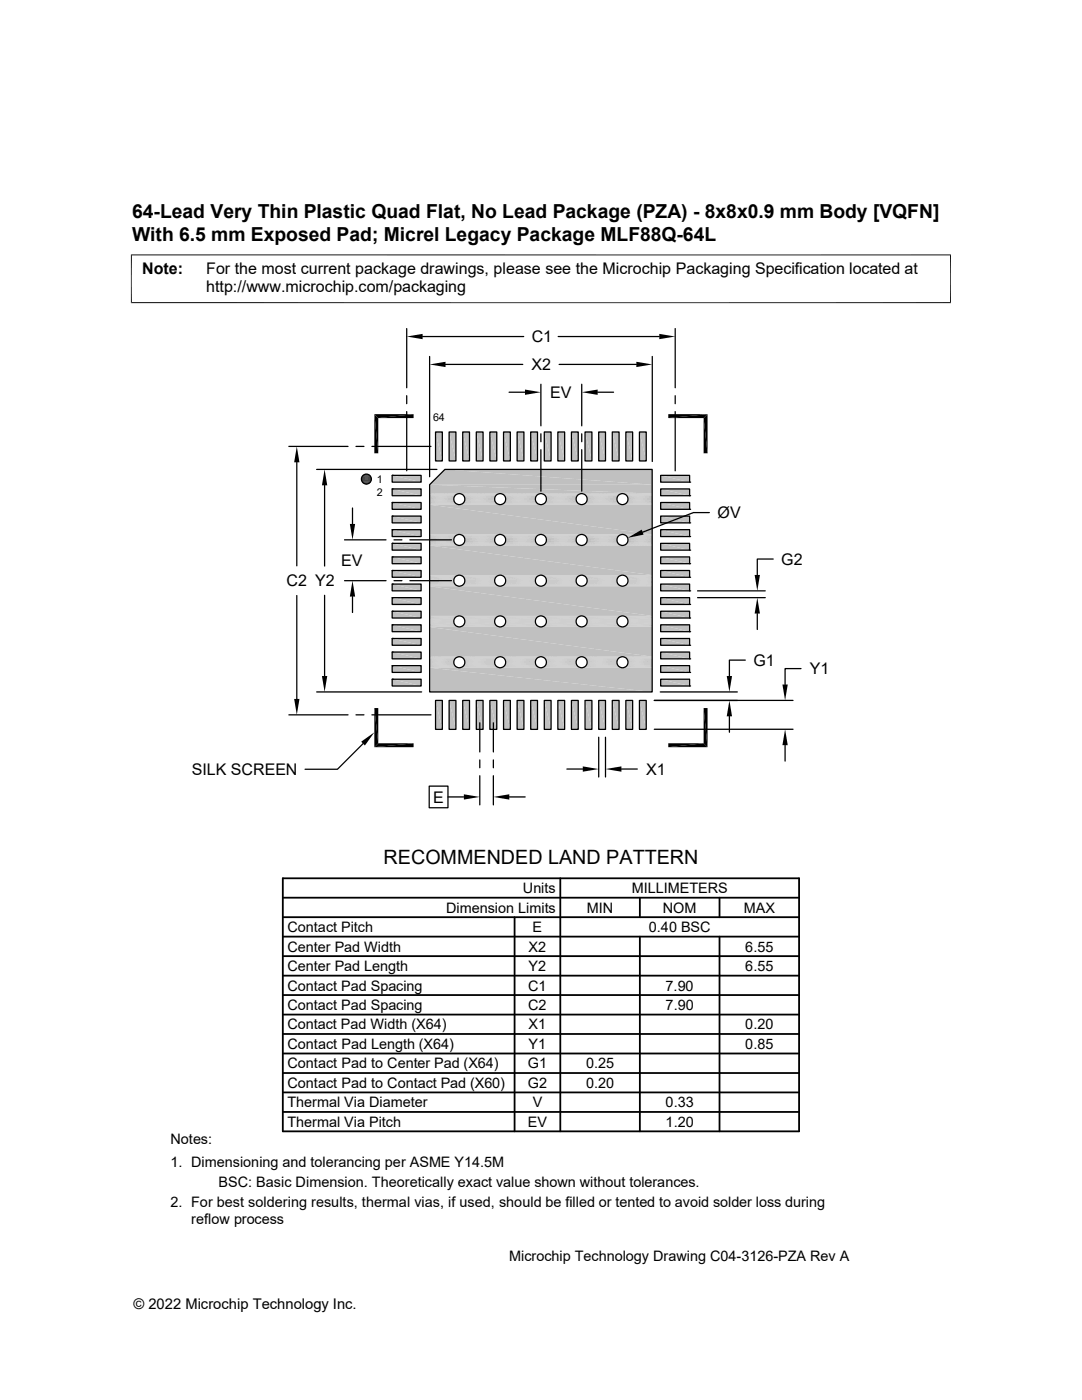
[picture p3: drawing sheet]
<svg xmlns="http://www.w3.org/2000/svg" width="216mm" height="279mm" viewBox="0 0 216 279" stroke-linecap="round" stroke-linejoin="round" font-family="sans-serif">
<g fill="#c0c0c0">
<path d="M127.6 86.2l1.3 5.8h-1.3z"/>
<path d="M127.6 86.2h1.3v5.8z"/>
<path d="M124.9 86.2l1.3 5.8h-1.3z"/>
<path d="M124.9 86.2h1.3v5.8z"/>
<path d="M122.2 86.2l1.3 5.8h-1.3z"/>
<path d="M122.2 86.2h1.3v5.8z"/>
<path d="M119.5 86.2l1.3 5.8h-1.3z"/>
<path d="M119.5 86.2h1.3v5.8z"/>
<path d="M116.7 86.2l1.4 5.8h-1.4z"/>
<path d="M116.7 86.2h1.4v5.8z"/>
<path d="M114 86.2l1.4 5.8h-1.4z"/>
<path d="M114 86.2h1.4v5.8z"/>
<path d="M111.3 86.2l1.4 5.8h-1.4z"/>
<path d="M111.3 86.2h1.4v5.8z"/>
<path d="M108.6 86.2l1.4 5.8h-1.4z"/>
<path d="M108.6 86.2h1.4v5.8z"/>
<path d="M105.9 86.2l1.4 5.8h-1.4z"/>
<path d="M105.9 86.2h1.4v5.8z"/>
<path d="M103.2 86.2l1.3 5.8h-1.3z"/>
<path d="M103.2 86.2h1.3v5.8z"/>
<path d="M100.5 86.2l1.3 5.8h-1.3z"/>
<path d="M100.5 86.2h1.3v5.8z"/>
<path d="M97.7 86.2l1.4 5.8h-1.4z"/>
<path d="M97.7 86.2h1.4v5.8z"/>
<path d="M95 86.2l1.4 5.8h-1.4z"/>
<path d="M95 86.2h1.4v5.8z"/>
<path d="M92.3 86.2l1.4 5.8h-1.4z"/>
<path d="M92.3 86.2h1.4v5.8z"/>
<path d="M89.6 86.2l1.4 5.8h-1.4z"/>
<path d="M89.6 86.2h1.4v5.8z"/>
<path d="M86.9 86.2l1.4 5.8h-1.4z"/>
<path d="M86.9 86.2h1.4v5.8z"/>
<path d="M131.8 94.9l5.8 1.3h-5.8z"/>
<path d="M131.8 94.9h5.8v1.3z"/>
<path d="M78.3 94.9l5.7 1.3h-5.7z"/>
<path d="M78.3 94.9h5.7v1.3z"/>
<path d="M131.8 97.6l5.8 1.3h-5.8z"/>
<path d="M131.8 97.6h5.8v1.3z"/>
<path d="M78.3 97.6l5.7 1.3h-5.7z"/>
<path d="M78.3 97.6h5.7v1.3z"/>
<path d="M131.8 100.3l5.8 1.3h-5.8z"/>
<path d="M131.8 100.3h5.8v1.3z"/>
<path d="M78.3 100.3l5.7 1.3h-5.7z"/>
<path d="M78.3 100.3h5.7v1.3z"/>
<path d="M131.8 103l5.8 1.4h-5.8z"/>
<path d="M131.8 103h5.8v1.4z"/>
<path d="M78.3 103l5.7 1.4h-5.7z"/>
<path d="M78.3 103h5.7v1.4z"/>
<path d="M131.8 105.7l5.8 1.4h-5.8z"/>
<path d="M131.8 105.7h5.8v1.4z"/>
<path d="M78.3 105.7l5.7 1.4h-5.7z"/>
<path d="M78.3 105.7h5.7v1.4z"/>
<path d="M131.8 108.4l5.8 1.4h-5.8z"/>
<path d="M131.8 108.4h5.8v1.4z"/>
<path d="M78.3 108.4l5.7 1.4h-5.7z"/>
<path d="M78.3 108.4h5.7v1.4z"/>
<path d="M131.8 111.1l5.8 1.4h-5.8z"/>
<path d="M131.8 111.1h5.8v1.4z"/>
<path d="M78.3 111.1l5.7 1.4h-5.7z"/>
<path d="M78.3 111.1h5.7v1.4z"/>
<path d="M131.8 113.9l5.8 1.3h-5.8z"/>
<path d="M131.8 113.9h5.8v1.3z"/>
<path d="M78.3 113.9l5.7 1.3h-5.7z"/>
<path d="M78.3 113.9h5.7v1.3z"/>
<path d="M131.8 116.6l5.8 1.3h-5.8z"/>
<path d="M131.8 116.6h5.8v1.3z"/>
<path d="M78.3 116.6l5.7 1.3h-5.7z"/>
<path d="M78.3 116.6h5.7v1.3z"/>
<path d="M131.8 119.3l5.8 1.3h-5.8z"/>
<path d="M131.8 119.3h5.8v1.3z"/>
<path d="M78.3 119.3l5.7 1.3h-5.7z"/>
<path d="M78.3 119.3h5.7v1.3z"/>
<path d="M131.8 122l5.8 1.3h-5.8z"/>
<path d="M131.8 122h5.8v1.3z"/>
<path d="M78.3 122l5.7 1.3h-5.7z"/>
<path d="M78.3 122h5.7v1.3z"/>
<path d="M131.8 124.7l5.8 1.4h-5.8z"/>
<path d="M131.8 124.7h5.8v1.4z"/>
<path d="M78.3 124.7l5.7 1.4h-5.7z"/>
<path d="M78.3 124.7h5.7v1.4z"/>
<path d="M131.8 127.4l5.8 1.4h-5.8z"/>
<path d="M131.8 127.4h5.8v1.4z"/>
<path d="M78.3 127.4l5.7 1.4h-5.7z"/>
<path d="M78.3 127.4h5.7v1.4z"/>
<path d="M131.8 130.1l5.8 1.4h-5.8z"/>
<path d="M131.8 130.1h5.8v1.4z"/>
<path d="M78.3 130.1l5.7 1.4h-5.7z"/>
<path d="M78.3 130.1h5.7v1.4z"/>
<path d="M131.8 132.8l5.8 1.4h-5.8z"/>
<path d="M131.8 132.8h5.8v1.4z"/>
<path d="M78.3 132.8l5.7 1.4h-5.7z"/>
<path d="M78.3 132.8h5.7v1.4z"/>
<path d="M131.8 135.6l5.8 1.3h-5.8z"/>
<path d="M131.8 135.6h5.8v1.3z"/>
<path d="M78.3 135.6l5.7 1.3h-5.7z"/>
<path d="M78.3 135.6h5.7v1.3z"/>
<path d="M127.6 139.8l1.3 5.8h-1.3z"/>
<path d="M127.6 139.8h1.3v5.8z"/>
<path d="M124.9 139.8l1.3 5.8h-1.3z"/>
<path d="M124.9 139.8h1.3v5.8z"/>
<path d="M122.2 139.8l1.3 5.8h-1.3z"/>
<path d="M122.2 139.8h1.3v5.8z"/>
<path d="M119.5 139.8l1.3 5.8h-1.3z"/>
<path d="M119.5 139.8h1.3v5.8z"/>
<path d="M116.7 139.8l1.4 5.8h-1.4z"/>
<path d="M116.7 139.8h1.4v5.8z"/>
<path d="M114 139.8l1.4 5.8h-1.4z"/>
<path d="M114 139.8h1.4v5.8z"/>
<path d="M111.3 139.8l1.4 5.8h-1.4z"/>
<path d="M111.3 139.8h1.4v5.8z"/>
<path d="M108.6 139.8l1.4 5.8h-1.4z"/>
<path d="M108.6 139.8h1.4v5.8z"/>
<path d="M105.9 139.8l1.4 5.8h-1.4z"/>
<path d="M105.9 139.8h1.4v5.8z"/>
<path d="M103.2 139.8l1.3 5.8h-1.3z"/>
<path d="M103.2 139.8h1.3v5.8z"/>
<path d="M100.5 139.8l1.3 5.8h-1.3z"/>
<path d="M100.5 139.8h1.3v5.8z"/>
<path d="M97.7 139.8l1.4 5.8h-1.4z"/>
<path d="M97.7 139.8h1.4v5.8z"/>
<path d="M95 139.8l1.4 5.8h-1.4z"/>
<path d="M95 139.8h1.4v5.8z"/>
<path d="M92.3 139.8l1.4 5.8h-1.4z"/>
<path d="M92.3 139.8h1.4v5.8z"/>
<path d="M89.6 139.8l1.4 5.8h-1.4z"/>
<path d="M89.6 139.8h1.4v5.8z"/>
<path d="M86.9 139.8l1.4 5.8h-1.4z"/>
<path d="M86.9 139.8h1.4v5.8z"/>
<path d="M88.8 93.7l41.3 3h-44.4z"/>
<path d="M88.8 93.7h41.3v3z"/>
<path d="M85.7 96.7l44.4 1.8h-44.4z"/>
<path d="M85.7 96.7h44.4v1.8z"/>
</g>
<g fill="none" stroke="#c0c0c0" stroke-width=".2">
<path d="M85.7 98.5h5.8M85.7 98.6h5.7M85.7 98.7h5.5M85.7 98.8h5.3M85.7 98.9h5.1M85.7 99.1h5M85.7 99.3h4.9M85.7 99.9h4.9M91.8 98.5h7.9M92 98.6h7.5M92.2 98.7h7.1M92.3 98.8h6.8"/>
<path d="M92.5 98.9h6.5M92.6 99.1h6.2M92.7 99.3h6M92.7 99.9h6M99.9 98.5h7.9M100.1 98.6h7.5M100.3 98.7h7.1M100.5 98.8h6.8M100.6 98.9h6.5M100.8 99.1h6.2M100.8 99.9h6.1M100.8 99.3h6.1"/>
<path d="M108 98.5h8M108.2 98.6h7.6M108.4 98.7h7.2M108.6 98.8h6.8M108.8 98.9h6.4M108.9 99.1h6.2M109 99.9h6M109 99.3h6M116.2 98.5h7.9M116.4 98.6h7.5M116.6 98.7h7.1M116.7 98.8h6.8"/>
<path d="M116.9 98.9h6.5M117 99.1h6.3M117.1 99.9h6.1M117.1 99.3h6.1M124.3 98.5h5.8M124.5 98.6h5.6M124.7 98.7h5.4M124.9 98.8h5.2M125 98.9h5.1M125.2 99.1h4.9M125.2 99.3h4.9M125.2 99.9h4.9"/>
<path d="M85.7 100.1h5M85.7 100.3h5.1M85.7 100.4h5.3M85.7 100.6h5.5M85.7 100.6h5.7M85.7 100.7h5.8M91.8 100.7h7.9M92 100.6h7.5M92.2 100.6h7.1M92.3 100.4h6.8M92.5 100.3h6.5M92.6 100.1h6.2"/>
<path d="M99.9 100.7h7.9M100.1 100.6h7.5M100.3 100.6h7.1M100.5 100.4h6.8M100.6 100.3h6.5M100.8 100.1h6.2M108 100.7h8M108.2 100.6h7.6M108.4 100.6h7.2M108.6 100.4h6.8M108.8 100.3h6.4M108.9 100.1h6.2"/>
<path d="M116.2 100.7h7.9M116.4 100.6h7.5M116.6 100.6h7.1M116.7 100.4h6.8M116.9 100.3h6.5M117 100.1h6.3M124.3 100.7h5.8M124.5 100.6h5.6M124.7 100.6h5.4M124.9 100.4h5.2M125 100.3h5.1M125.2 100.1h4.9"/>
</g>
<path d="M85.7 99.5h4.9M85.7 99.7h4.9M92.8 99.7h5.9M92.8 99.5h5.9M100.9 99.5h5.9M100.9 99.7h5.9M109 99.7h6M109 99.5h6M117.2 99.7h5.9M117.2 99.5h5.9M125.3 99.7h4.8M125.3 99.5h4.8" fill="none" stroke="#c0c0c0" stroke-width=".21"/>
<g fill="#c0c0c0">
<path d="M85.7 100.7l44.4 5.9h-44.4z"/>
<path d="M85.7 100.7h44.4v5.9z"/>
</g>
<g fill="none" stroke="#c0c0c0" stroke-width=".2">
<path d="M85.7 106.7h5.8M85.7 106.7h5.7M85.7 106.8h5.5M85.7 106.9h5.3M85.7 107.1h5.1M85.7 107.3h5M85.7 107.9h4.9M85.7 108.2h5M85.7 108.4h5.1M85.7 108.6h5.3M85.7 108.7h5.5M85.7 108.8h5.7"/>
<path d="M85.7 108.8h5.8M91.8 106.7h7.9M91.8 108.8h7.9M92 108.8h7.5M92 106.7h7.5M92.2 106.8h7.1M92.2 108.7h7.1M92.3 106.9h6.8M92.3 108.6h6.8M92.5 108.4h6.5M92.5 107.1h6.5M92.6 108.2h6.2"/>
<path d="M92.6 107.3h6.2M92.8 107.9h5.9M99.9 108.8h7.9M99.9 106.7h7.9M100.1 106.7h7.5M100.1 108.8h7.5M100.3 106.8h7.1M100.3 108.7h7.1M100.5 108.6h6.8M100.5 106.9h6.8M100.6 107.1h6.5M100.6 108.4h6.5"/>
<path d="M100.8 108.2h6.2M100.8 107.3h6.2M100.9 107.9h5.9M108 106.7h8M108 108.8h8M108.2 106.7h7.6M108.2 108.8h7.6M108.4 108.7h7.2M108.4 106.8h7.2M108.6 106.9h6.8M108.6 108.6h6.8M108.8 107.1h6.4"/>
<path d="M108.8 108.4h6.4M108.9 108.2h6.2M108.9 107.3h6.2M109 107.9h6M116.2 106.7h7.9M116.2 108.8h7.9M116.4 106.7h7.5M116.4 108.8h7.5M116.6 108.7h7.1M116.6 106.8h7.1M116.7 106.9h6.8M116.7 108.6h6.8"/>
<path d="M116.9 108.4h6.5M116.9 107.1h6.5M117 107.3h6.3M117 108.2h6.3M117.2 107.9h5.9M124.3 106.7h5.8M124.3 108.8h5.8M124.5 108.8h5.6M124.5 106.7h5.6M124.7 106.8h5.4M124.7 108.7h5.4M124.9 106.9h5.2"/>
<path d="M124.9 108.6h5.2M125 108.4h5.1M125 107.1h5.1M125.2 108.2h4.9M125.2 107.3h4.9M125.3 107.9h4.8"/>
</g>
<g fill="none" stroke="#c0c0c0" stroke-width=".21">
<path d="M85.7 107.4h4.9M85.7 107.7h4.9M85.7 108.1h4.9M92.7 107.4h6M92.7 108.1h6M92.8 107.7h5.9M100.8 108.1h6.1M100.8 107.4h6.1M100.9 107.7h5.9M109 108.1h6M109 107.4h6M109 107.7h6"/>
<path d="M117.1 108.1h6.1M117.1 107.4h6.1M117.2 107.7h5.9M125.2 107.4h4.9M125.2 108.1h4.9M125.3 107.7h4.8"/>
</g>
<g fill="#c0c0c0">
<path d="M85.7 108.9l44.4 5.9h-44.4z"/>
<path d="M85.7 108.9h44.4v5.9z"/>
</g>
<g fill="none" stroke="#c0c0c0" stroke-width=".2">
<path d="M85.7 114.8h5.8M85.7 114.9h5.7M85.7 114.9h5.5M85.7 115.1h5.3M85.7 115.2h5.1M85.7 115.4h5M85.7 115.6h4.9M85.7 116.2h4.9M85.7 116.4h5M85.7 116.6h5.1M85.7 116.7h5.3M85.7 116.8h5.5"/>
<path d="M85.7 116.9h5.7M85.7 117h5.8M91.8 114.8h7.9M91.8 117h7.9M92 116.9h7.5M92 114.9h7.5M92.2 114.9h7.1M92.2 116.8h7.1M92.3 115.1h6.8M92.3 116.7h6.8M92.5 116.6h6.5M92.5 115.2h6.5"/>
<path d="M92.6 116.4h6.2M92.6 115.4h6.2M92.7 115.6h6M92.7 116.2h6M99.9 117h7.9M99.9 114.8h7.9M100.1 114.9h7.5M100.1 116.9h7.5M100.3 114.9h7.1M100.3 116.8h7.1M100.5 116.7h6.8M100.5 115.1h6.8"/>
<path d="M100.6 115.2h6.5M100.6 116.6h6.5M100.8 116.4h6.2M100.8 115.4h6.2M100.8 116.2h6.1M100.8 115.6h6.1M108 114.8h8M108 117h8M108.2 114.9h7.6M108.2 116.9h7.6M108.4 116.8h7.2M108.4 114.9h7.2"/>
<path d="M108.6 115.1h6.8M108.6 116.7h6.8M108.8 115.2h6.4M108.8 116.6h6.4M108.9 116.4h6.2M108.9 115.4h6.2M109 116.2h6M109 115.6h6M116.2 114.8h7.9M116.2 117h7.9M116.4 114.9h7.5M116.4 116.9h7.5"/>
<path d="M116.6 116.8h7.1M116.6 114.9h7.1M116.7 115.1h6.8M116.7 116.7h6.8M116.9 116.6h6.5M116.9 115.2h6.5M117 115.4h6.3M117 116.4h6.3M117.1 116.2h6.1M117.1 115.6h6.1M124.3 114.8h5.8M124.3 117h5.8"/>
<path d="M124.5 116.9h5.6M124.5 114.9h5.6M124.7 114.9h5.4M124.7 116.8h5.4M124.9 115.1h5.2M124.9 116.7h5.2M125 116.6h5.1M125 115.2h5.1M125.2 116.4h4.9M125.2 115.4h4.9M125.2 115.6h4.9M125.2 116.2h4.9"/>
</g>
<path d="M85.7 115.8h4.9M85.7 116h4.9M92.8 116h5.9M92.8 115.8h5.9M100.9 115.8h5.9M100.9 116h5.9M109 116h6M109 115.8h6M117.2 116h5.9M117.2 115.8h5.9M125.3 116h4.8M125.3 115.8h4.8" fill="none" stroke="#c0c0c0" stroke-width=".21"/>
<g fill="#c0c0c0">
<path d="M85.7 117l44.4 5.9h-44.4z"/>
<path d="M85.7 117h44.4v5.9z"/>
</g>
<g fill="none" stroke="#c0c0c0" stroke-width=".2">
<path d="M85.7 122.9h5.8M85.7 123h5.7M85.7 123.1h5.5M85.7 123.2h5.3M85.7 123.4h5.1M85.7 123.5h5M85.7 123.9h4.9M85.7 124.5h5M85.7 124.7h5.1M85.7 124.9h5.3M85.7 125h5.5M85.7 125.1h5.7"/>
<path d="M85.7 125.1h5.8M91.8 122.9h7.9M91.8 125.1h7.9M92 125.1h7.5M92 123h7.5M92.2 123.1h7.1M92.2 125h7.1M92.3 123.2h6.8M92.3 124.9h6.8M92.5 124.7h6.5M92.5 123.4h6.5M92.6 124.5h6.2"/>
<path d="M92.6 123.5h6.2M92.8 123.9h5.9M99.9 125.1h7.9M99.9 122.9h7.9M100.1 123h7.5M100.1 125.1h7.5M100.3 123.1h7.1M100.3 125h7.1M100.5 124.9h6.8M100.5 123.2h6.8M100.6 123.4h6.5M100.6 124.7h6.5"/>
<path d="M100.8 124.5h6.2M100.8 123.5h6.2M100.9 123.9h5.9M108 122.9h8M108 125.1h8M108.2 123h7.6M108.2 125.1h7.6M108.4 125h7.2M108.4 123.1h7.2M108.6 123.2h6.8M108.6 124.9h6.8M108.8 123.4h6.4"/>
<path d="M108.8 124.7h6.4M108.9 124.5h6.2M108.9 123.5h6.2M109 123.9h6M116.2 122.9h7.9M116.2 125.1h7.9M116.4 123h7.5M116.4 125.1h7.5M116.6 125h7.1M116.6 123.1h7.1M116.7 123.2h6.8M116.7 124.9h6.8"/>
<path d="M116.9 124.7h6.5M116.9 123.4h6.5M117 123.5h6.3M117 124.5h6.3M117.2 123.9h5.9M124.3 122.9h5.8M124.3 125.1h5.8M124.5 125.1h5.6M124.5 123h5.6M124.7 123.1h5.4M124.7 125h5.4M124.9 123.2h5.2"/>
<path d="M124.9 124.9h5.2M125 124.7h5.1M125 123.4h5.1M125.2 124.5h4.9M125.2 123.5h4.9M125.3 123.9h4.8"/>
</g>
<g fill="none" stroke="#c0c0c0" stroke-width=".21">
<path d="M85.7 123.7h4.9M85.7 124.1h4.9M85.7 124.3h4.9M92.7 123.7h6M92.7 124.3h6M92.8 124.1h5.9M100.8 124.3h6.1M100.8 123.7h6.1M100.9 124.1h5.9M109 124.3h6M109 123.7h6M109 124.1h6"/>
<path d="M117.1 124.3h6.1M117.1 123.7h6.1M117.2 124.1h5.9M125.2 123.7h4.9M125.2 124.3h4.9M125.3 124.1h4.8"/>
</g>
<g fill="#c0c0c0">
<path d="M85.7 125.1l44.4 5.9h-44.4z"/>
<path d="M85.7 125.1h44.4v5.9z"/>
</g>
<g fill="none" stroke="#c0c0c0" stroke-width=".2">
<path d="M85.7 131.1h5.8M85.7 131.1h5.7M85.7 131.2h5.5M85.7 131.3h5.3M85.7 131.5h5.1M85.7 131.7h5M85.7 131.9h4.9M85.7 132.5h4.9M85.7 132.7h5M85.7 132.8h5.1M85.7 133h5.3M85.7 133.1h5.5"/>
<path d="M85.7 133.2h5.7M85.7 133.3h5.8M91.8 131.1h7.9M91.8 133.3h7.9M92 133.2h7.5M92 131.1h7.5M92.2 131.2h7.1M92.2 133.1h7.1M92.3 131.3h6.8M92.3 133h6.8M92.5 132.8h6.5M92.5 131.5h6.5"/>
<path d="M92.6 132.7h6.2M92.6 131.7h6.2M92.7 131.9h6M92.7 132.5h6M99.9 133.3h7.9M99.9 131.1h7.9M100.1 131.1h7.5M100.1 133.2h7.5M100.3 131.2h7.1M100.3 133.1h7.1M100.5 133h6.8M100.5 131.3h6.8"/>
<path d="M100.6 131.5h6.5M100.6 132.8h6.5M100.8 132.7h6.2M100.8 131.7h6.2M100.8 132.5h6.1M100.8 131.9h6.1M108 131.1h8M108 133.3h8M108.2 131.1h7.6M108.2 133.2h7.6M108.4 133.1h7.2M108.4 131.2h7.2"/>
<path d="M108.6 131.3h6.8M108.6 133h6.8M108.8 131.5h6.4M108.8 132.8h6.4M108.9 132.7h6.2M108.9 131.7h6.2M109 132.5h6M109 131.9h6M116.2 131.1h7.9M116.2 133.3h7.9M116.4 131.1h7.5M116.4 133.2h7.5"/>
<path d="M116.6 133.1h7.1M116.6 131.2h7.1M116.7 131.3h6.8M116.7 133h6.8M116.9 132.8h6.5M116.9 131.5h6.5M117 131.7h6.3M117 132.7h6.3M117.1 132.5h6.1M117.1 131.9h6.1M124.3 131.1h5.8M124.3 133.3h5.8"/>
<path d="M124.5 133.2h5.6M124.5 131.1h5.6M124.7 131.2h5.4M124.7 133.1h5.4M124.9 131.3h5.2M124.9 133h5.2M125 132.8h5.1M125 131.5h5.1M125.2 132.7h4.9M125.2 131.7h4.9M125.2 131.9h4.9M125.2 132.5h4.9"/>
</g>
<path d="M85.7 132.1h4.9M85.7 132.3h4.9M92.8 132.3h5.9M92.8 132.1h5.9M100.9 132.1h5.9M100.9 132.3h5.9M109 132.3h6M109 132.1h6M117.2 132.3h5.9M117.2 132.1h5.9M125.3 132.3h4.8M125.3 132.1h4.8" fill="none" stroke="#c0c0c0" stroke-width=".21"/>
<g fill="#c0c0c0">
<path d="M85.7 133.3l44.4 4.8h-44.4z"/>
<path d="M85.7 133.3h44.4v4.8z"/>
</g>
<g fill="none" stroke="#000" stroke-width=".25">
<path d="M81.2 65.6v11.8M81.2 79v1.6M84.3 67.2h20.2M85.7 71.1v24M88.9 72.7h15.4M101.6 78.3h3.2M107.9 76.7v8.3M111.4 67.2h20.2M111.6 72.7h15.4M116.1 76.7v8.3M119.3 78.3h3.1M130.2 71.1v21"/>
<path d="M134.7 65.6v11.8M134.7 79v1.6M57.6 89.1h11.8M59.2 92.3v20.6M63.2 93.7h24M64.8 96.9v16.1M71 89.1h1.6M74.2 89.1h11.8M78.3 94.9h5.7v1.3h-5.7zM78.3 94.9h.1M78.3 97.6h5.7v1.3h-5.7zM78.3 97.6h.1"/>
<path d="M81.2 82.1v11.9M86.9 86.2h1.4v5.8h-1.4zM88.8 93.7h41.3v44.4h-44.4v-41.4zM89.6 86.2h1.4v5.8h-1.4zM92.3 86.2h1.4v5.8h-1.4zM95 86.2h1.4v5.8h-1.4zM97.7 86.2h1.4v5.8h-1.4zM100.5 86.2h1.3v5.8h-1.3zM103.2 86.2h1.3v5.8h-1.3zM105.9 86.2h1.4v5.8h-1.4zM107.9 86.6v1.6M107.9 89.7v8.3"/>
<path d="M108.6 86.2h1.4v5.8h-1.4zM111.3 86.2h1.4v5.8h-1.4zM114 86.2h1.4v5.8h-1.4zM116.1 86.6v1.6M116.1 89.7v8.3M116.7 86.2h1.4v5.8h-1.4zM119.5 86.2h1.3v5.8h-1.3zM122.2 86.2h1.3v5.8h-1.3zM124.9 86.2h1.3v5.8h-1.3zM127.6 86.2h1.3v5.8h-1.3zM131.8 97.6h5.8v1.3h-5.8zM131.8 94.9h5.8v1.3h-5.8z"/>
<path d="M134.7 82.1v11.9M137.6 98.9h.1M137.6 96.2h.1M59.2 118.9v20.6M64.8 118.8v16.1M68.7 107.7h8.3M68.7 115.9h8.3M70.3 101.4v3.2M70.3 119.1v3.1M78.3 100.3h5.7v1.3h-5.7zM78.3 100.3h.1M78.3 103h5.7v1.4h-5.7z"/>
<path d="M78.3 103h.1M78.3 105.7h5.7v1.4h-5.7zM78.3 105.7h.1M78.3 108.4h5.7v1.4h-5.7zM78.3 108.4h.1M78.3 111.1h5.7v1.4h-5.7zM78.3 111.1h.1M78.3 113.9h5.7v1.3h-5.7zM78.3 113.9h.1M78.3 116.6h5.7v1.3h-5.7zM78.3 116.6h.1M78.3 119.3h5.7v1.3h-5.7z"/>
<path d="M78.3 119.3h.1M78.6 107.7h1.6M78.6 115.9h1.6M81.8 107.7h8.3M81.8 115.9h8.3M131.8 119.3h5.8v1.3h-5.8zM131.8 116.6h5.8v1.3h-5.8zM131.8 113.9h5.8v1.3h-5.8zM131.8 111.1h5.8v1.4h-5.8zM131.8 108.4h5.8v1.4h-5.8zM131.8 105.7h5.8v1.4h-5.8zM131.8 103h5.8v1.4h-5.8z"/>
<path d="M131.8 100.3h5.8v1.3h-5.8zM137.6 117.9h.1M137.6 115.2h.1M137.6 112.5h.1M137.6 109.8h.1M137.6 107.1h.1M137.6 104.4h.1M137.6 101.6h.1M139.2 119.3h13.5M139.2 117.9h13.5M141.5 102.3h-3.1l-10.2 3.9M154.3 111.6h-3.2v3.1"/>
<path d="M63.2 138.1h20.9M78.3 122h5.7v1.3h-5.7zM78.3 122h.1M78.3 124.7h5.7v1.4h-5.7zM78.3 124.7h.1M78.3 127.4h5.7v1.4h-5.7zM78.3 127.4h.1M78.3 130.1h5.7v1.4h-5.7zM78.3 130.1h.1M78.3 132.8h5.7v1.4h-5.7zM78.3 132.8h.1M78.3 135.6h5.7v1.3h-5.7z"/>
<path d="M78.3 135.6h.1M86.9 139.8h1.4v5.8h-1.4zM89.6 139.8h1.4v5.8h-1.4zM92.3 139.8h1.4v5.8h-1.4zM95 139.8h1.4v5.8h-1.4zM97.7 139.8h1.4v5.8h-1.4zM100.5 139.8h1.3v5.8h-1.3zM103.2 139.8h1.3v5.8h-1.3zM105.9 139.8h1.4v5.8h-1.4zM108.6 139.8h1.4v5.8h-1.4zM111.3 139.8h1.4v5.8h-1.4zM114 139.8h1.4v5.8h-1.4z"/>
<path d="M116.7 139.8h1.4v5.8h-1.4zM119.5 139.8h1.3v5.8h-1.3zM122.2 139.8h1.3v5.8h-1.3zM124.9 139.8h1.3v5.8h-1.3zM127.6 139.8h1.3v5.8h-1.3zM130.6 139.8h27.6M131.7 138.1h15.4M131.8 135.6h5.8v1.3h-5.8zM131.8 132.8h5.8v1.4h-5.8zM131.8 130.1h5.8v1.4h-5.8zM131.8 127.4h5.8v1.4h-5.8zM131.8 124.7h5.8v1.4h-5.8z"/>
<path d="M131.8 122h5.8v1.3h-5.8zM137.6 136.9h.1M137.6 134.2h.1M137.6 131.5h.1M137.6 128.8h.1M137.6 126.1h.1M137.6 123.3h.1M137.6 120.6h.1M148.7 131.7h-3.2v3.2M151.1 122.4v3.2M159.8 133.4h-3.1v3.2M57.6 142.7h11.8"/>
<path d="M71 142.7h1.6M72.5 148.4l-5.2 5.1h-6.4M74.2 142.7h11.8M85.6 156.9h3.8v4.3h-3.8zM89.4 159h3.2M95.7 144.3v5.8M95.7 151.7v1.5M95.7 154.8v5.8M98.4 144.3v5.8M98.4 151.7v1.5M98.4 154.8v5.8M101.6 159h3.2"/>
<path d="M113.1 153.5h3.2M119.5 147.1v8M120.8 147.1v8M124 153.5h3.2M130.6 145.5h27.6M145.5 143v3.1M156.7 148.7v3.2"/>
<circle cx="73.1" cy="95.6" r=".99"/>
<circle cx="91.7" cy="99.6" r="1.1"/>
<circle cx="99.8" cy="99.6" r="1.1"/>
<circle cx="107.9" cy="99.6" r="1.1"/>
<circle cx="116.1" cy="99.6" r="1.1"/>
<circle cx="124.2" cy="99.6" r="1.1"/>
<circle cx="91.7" cy="107.8" r="1.1"/>
<circle cx="91.7" cy="115.9" r="1.1"/>
<circle cx="99.8" cy="115.9" r="1.1"/>
<circle cx="99.8" cy="107.8" r="1.1"/>
<circle cx="107.9" cy="115.9" r="1.1"/>
<circle cx="107.9" cy="107.8" r="1.1"/>
<circle cx="116.1" cy="115.9" r="1.1"/>
<circle cx="116.1" cy="107.8" r="1.1"/>
<circle cx="124.2" cy="107.8" r="1.1"/>
<circle cx="124.2" cy="115.9" r="1.1"/>
<circle cx="91.7" cy="132.2" r="1.1"/>
<circle cx="91.7" cy="124" r="1.1"/>
<circle cx="99.8" cy="124" r="1.1"/>
<circle cx="99.8" cy="132.2" r="1.1"/>
<circle cx="107.9" cy="132.2" r="1.1"/>
<circle cx="107.9" cy="124" r="1.1"/>
<circle cx="116.1" cy="124" r="1.1"/>
<circle cx="116.1" cy="132.2" r="1.1"/>
<circle cx="124.2" cy="124" r="1.1"/>
<circle cx="124.2" cy="132.2" r="1.1"/>
</g>
<g fill="none" stroke="#000" stroke-width=".36">
<path d="M56.4 179.2h103M56.4 175.3h103v50.5h-103zM111.8 175.3v50.5M127.7 179.2v3.8M143.6 179.2v3.8M56.4 183h103M56.4 190.8h103M56.4 186.9h103M56.4 194.7h103M56.4 198.6h103M102.7 183v42.8M127.7 186.9v38.9"/>
<path d="M143.6 186.9v38.9M56.4 202.5h103M56.4 206.4h103M56.4 218h103M56.4 210.2h103M56.4 214.1h103M56.4 221.9h103"/>
</g>
<g fill="#000">
<path d="M81.2 67.2l3.1-.6v1.1zM85.7 72.7l3.2-.5v1.1zM104.8 77.7l3.1 .6-3.1 .5zM116.1 78.3l3.2-.6v1.1zM127 72.2l3.2 .5-3.2 .6zM131.6 66.6l3.1 .6-3.1 .5zM59.2 89.1l.6 3.2h-1.1zM64.8 93.7l.5 3.2h-1.1zM72.1 95.4h2v.1zM72.1 95.8l2 .1h-2zM72.1 95.8h2v.1zM72.1 95.3l2 .1z"/>
<path d="M72.1 95.9l1.9 .1zM72.1 95.9h2zM72.2 95.2l1.9 .1h-2zM72.2 95.2h1.8l.1 .1zM72.2 96l1.8 .1zM72.2 96h1.8zM72.2 95.1l1.8 .1zM72.2 96.1l1.8 .1zM72.2 96.1h1.8zM72.3 95.1h1.7h-1.8zM72.3 95.1h1.7zM72.3 96.2h1.6z"/>
<path d="M72.3 96.2h1.7zM72.3 95l1.7 .1zM72.3 96.2l1.5 .1zM72.4 94.9l1.5 .1h-1.6zM72.4 94.9l1.5 .1zM72.4 96.3l1.4 .1zM72.4 96.3h1.4zM72.4 94.8l1.4 .1zM72.4 96.4h1.3zM72.4 96.4h1.4zM72.4 94.8h1.4zM72.5 94.8h1.3z"/>
<path d="M72.5 96.4l1.1 .1zM72.5 96.4h1.2zM72.5 94.8h1.2zM72.6 94.7l1.1 .1zM72.6 96.5h.9zM72.6 96.5h1zM72.6 94.7h1zM72.7 94.7h.9zM72.7 96.5l.7 .1zM72.7 96.5h.8zM72.7 94.7h.8zM72.8 94.7h.7z"/>
<path d="M72.8 96.6h.5zM72.8 96.6h.6zM72.8 94.7h.6zM72.9 94.6l.5 .1zM72.9 96.6h.3zM72.9 96.6h.4zM72.9 94.6h.4zM73 94.6h.3zM73 96.6h.2zM73 94.6h.2zM74.7 82.7l.8 7.8h-.8zM74.7 82.7l.8 .7v7.1z"/>
<path d="M75.5 83.4l7-.7v.7zM74.7 82.7h7.8l-7 .7zM133.3 82.7h7.9l-7.9 .7zM133.3 83.4l7.9-.7-.8 .7zM140.4 83.4l.8 7.1h-.8zM140.4 83.4l.8-.7v7.8zM69.8 104.6h1.1l-.6 3.1zM70.3 115.9l.6 3.2h-1.1zM125.3 107.3l2.7-1.6 .4 1zM150.6 114.7h1l-.5 3.2zM58.7 139.5h1.1l-.6 3.2zM64.2 134.9h1.1l-.5 3.2z"/>
<path d="M145 134.9h1.1l-.6 3.2zM151.1 119.3l.5 3.1h-1zM156.1 136.6h1.1l-.5 3.2zM72.1 148l2.6-1.8-1.9 2.6zM74.7 141.3l.8 7-.8 .8zM74.7 141.3h.8v7zM74.7 149.1l7.8-.8v.8zM74.7 149.1l.8-.8h7zM92.6 158.5l3.1 .5-3.1 .6zM98.4 159l3.2-.5v1.1zM116.3 153l3.2 .5-3.2 .5zM120.8 153.5l3.2-.5v1z"/>
<path d="M133.3 148.3h7.1l-7.1 .8zM133.3 149.1l7.1-.8 .8 .8zM140.4 141.3l.8 7.8-.8-.8zM140.4 141.3h.8v7.8zM145.5 139.8l.6 3.2h-1.1zM156.7 145.5l.5 3.2h-1.1z"/>
</g>
<path d="M26.1 50.9h163.7M26.2 50.8v9.7M189.7 50.8v9.7M26.1 60.4h163.7M72.1 95.5h2M72.1 95.6h2M72.1 95.7h2M72.1 95.8h2" fill="none" stroke="#000" stroke-width=".2"/>
<g font-size="3.9">
<text x="26.4" y="43.5">64-Lead Very Thin Plastic Quad Flat, No Lead Package (PZA) - 8x8x0.9 mm Body [VQFN]</text>
<text x="26.4" y="48">With 6.5 mm Exposed Pad; Micrel Legacy Package MLF88Q-64L</text>
<text x="76.5" y="172.5">RECOMMENDED LAND PATTERN</text>
</g>
<g font-size="3.2">
<text x="28.4" y="54.6">Note:</text>
<text x="41.1" y="58.3">http://www.microchip.com/packaging</text>
<text x="41.1" y="54.6">For the most current package drawings, please see the Microchip Packaging Specification located at</text>
<text x="106.1" y="68.3">C1</text>
<text x="106.1" y="73.9">X2</text>
<text x="109.8" y="79.4">EV</text>
<text x="143.2" y="103.4">ØV</text>
<text x="68.1" y="113">EV</text>
<text x="155.9" y="112.7">G2</text>
<text x="57.2" y="117">C2 Y2</text>
<text x="150.3" y="132.9">G1</text>
<text x="161.6" y="134.6">Y1</text>
<text x="38.2" y="154.6">SILK SCREEN</text>
<text x="128.9" y="154.6">X1</text>
<text x="86.4" y="160.2">E</text>
</g>
<g font-size="2.9">
<text x="104.3" y="178.2">Units</text>
<text x="126" y="178.2">MILLIMETERS</text>
<text x="89" y="182.1">Dimension Limits</text>
<text x="117.1" y="182.1">MIN</text>
<text x="132.3" y="182.1">NOM</text>
<text x="148.4" y="182.1">MAX</text>
<text x="57.3" y="189.9">Center Pad Width</text>
<text x="57.3" y="186">Contact Pitch</text>
<text x="105.5" y="189.9">X2</text>
<text x="106.3" y="186">E</text>
<text x="129.5" y="186">0.40 BSC</text>
<text x="148.7" y="189.9">6.55</text>
<text x="57.3" y="193.8">Center Pad Length</text>
<text x="57.3" y="197.7">Contact Pad Spacing</text>
<text x="105.4" y="197.7">C1</text>
<text x="105.5" y="193.8">Y2</text>
<text x="132.8" y="197.7">7.90</text>
<text x="148.7" y="193.8">6.55</text>
<text x="57.3" y="201.6">Contact Pad Spacing</text>
<text x="105.4" y="201.6">C2</text>
<text x="132.8" y="201.6">7.90</text>
<text x="57.3" y="209.3">Contact Pad Length (X64)</text>
<text x="57.3" y="205.4">Contact Pad Width (X64)</text>
<text x="105.5" y="209.3">Y1</text>
<text x="105.5" y="205.4">X1</text>
<text x="148.7" y="209.3">0.85</text>
<text x="148.7" y="205.4">0.20</text>
<text x="57.3" y="213.2">Contact Pad to Center Pad (X64)</text>
<text x="105.3" y="213.2">G1</text>
<text x="116.9" y="213.2">0.25</text>
<text x="57.3" y="217.1">Contact Pad to Contact Pad (X60)</text>
<text x="57.3" y="221">Thermal Via Diameter</text>
<text x="105.3" y="217.1">G2</text>
<text x="106.3" y="221">V</text>
<text x="116.9" y="217.1">0.20</text>
<text x="132.8" y="221">0.33</text>
<text x="57.3" y="224.9">Thermal Via Pitch</text>
<text x="105.3" y="224.9">EV</text>
<text x="132.8" y="224.9">1.20</text>
<text x="34" y="228.3">Notes:</text>
<text x="34" y="232.9">1. Dimensioning and tolerancing per ASME Y14.5M</text>
<text x="43.6" y="236.9">BSC: Basic Dimension. Theoretically exact value shown without tolerances.</text>
<text x="34" y="241">2. For best soldering results, thermal vias, if used, should be filled or tented to avoid solder loss during</text>
<text x="38.1" y="244.3">reflow process</text>
<text x="101.6" y="251.7">Microchip Technology Drawing C04-3126-PZA Rev A</text>
<text x="26.6" y="261.3">© 2022 Microchip Technology Inc.</text>
</g>
<g font-size="2.1">
<text x="86.4" y="84.1">64</text>
<text x="75.2" y="96.3">1</text>
<text x="75.2" y="99">2</text>
</g>
</svg>
